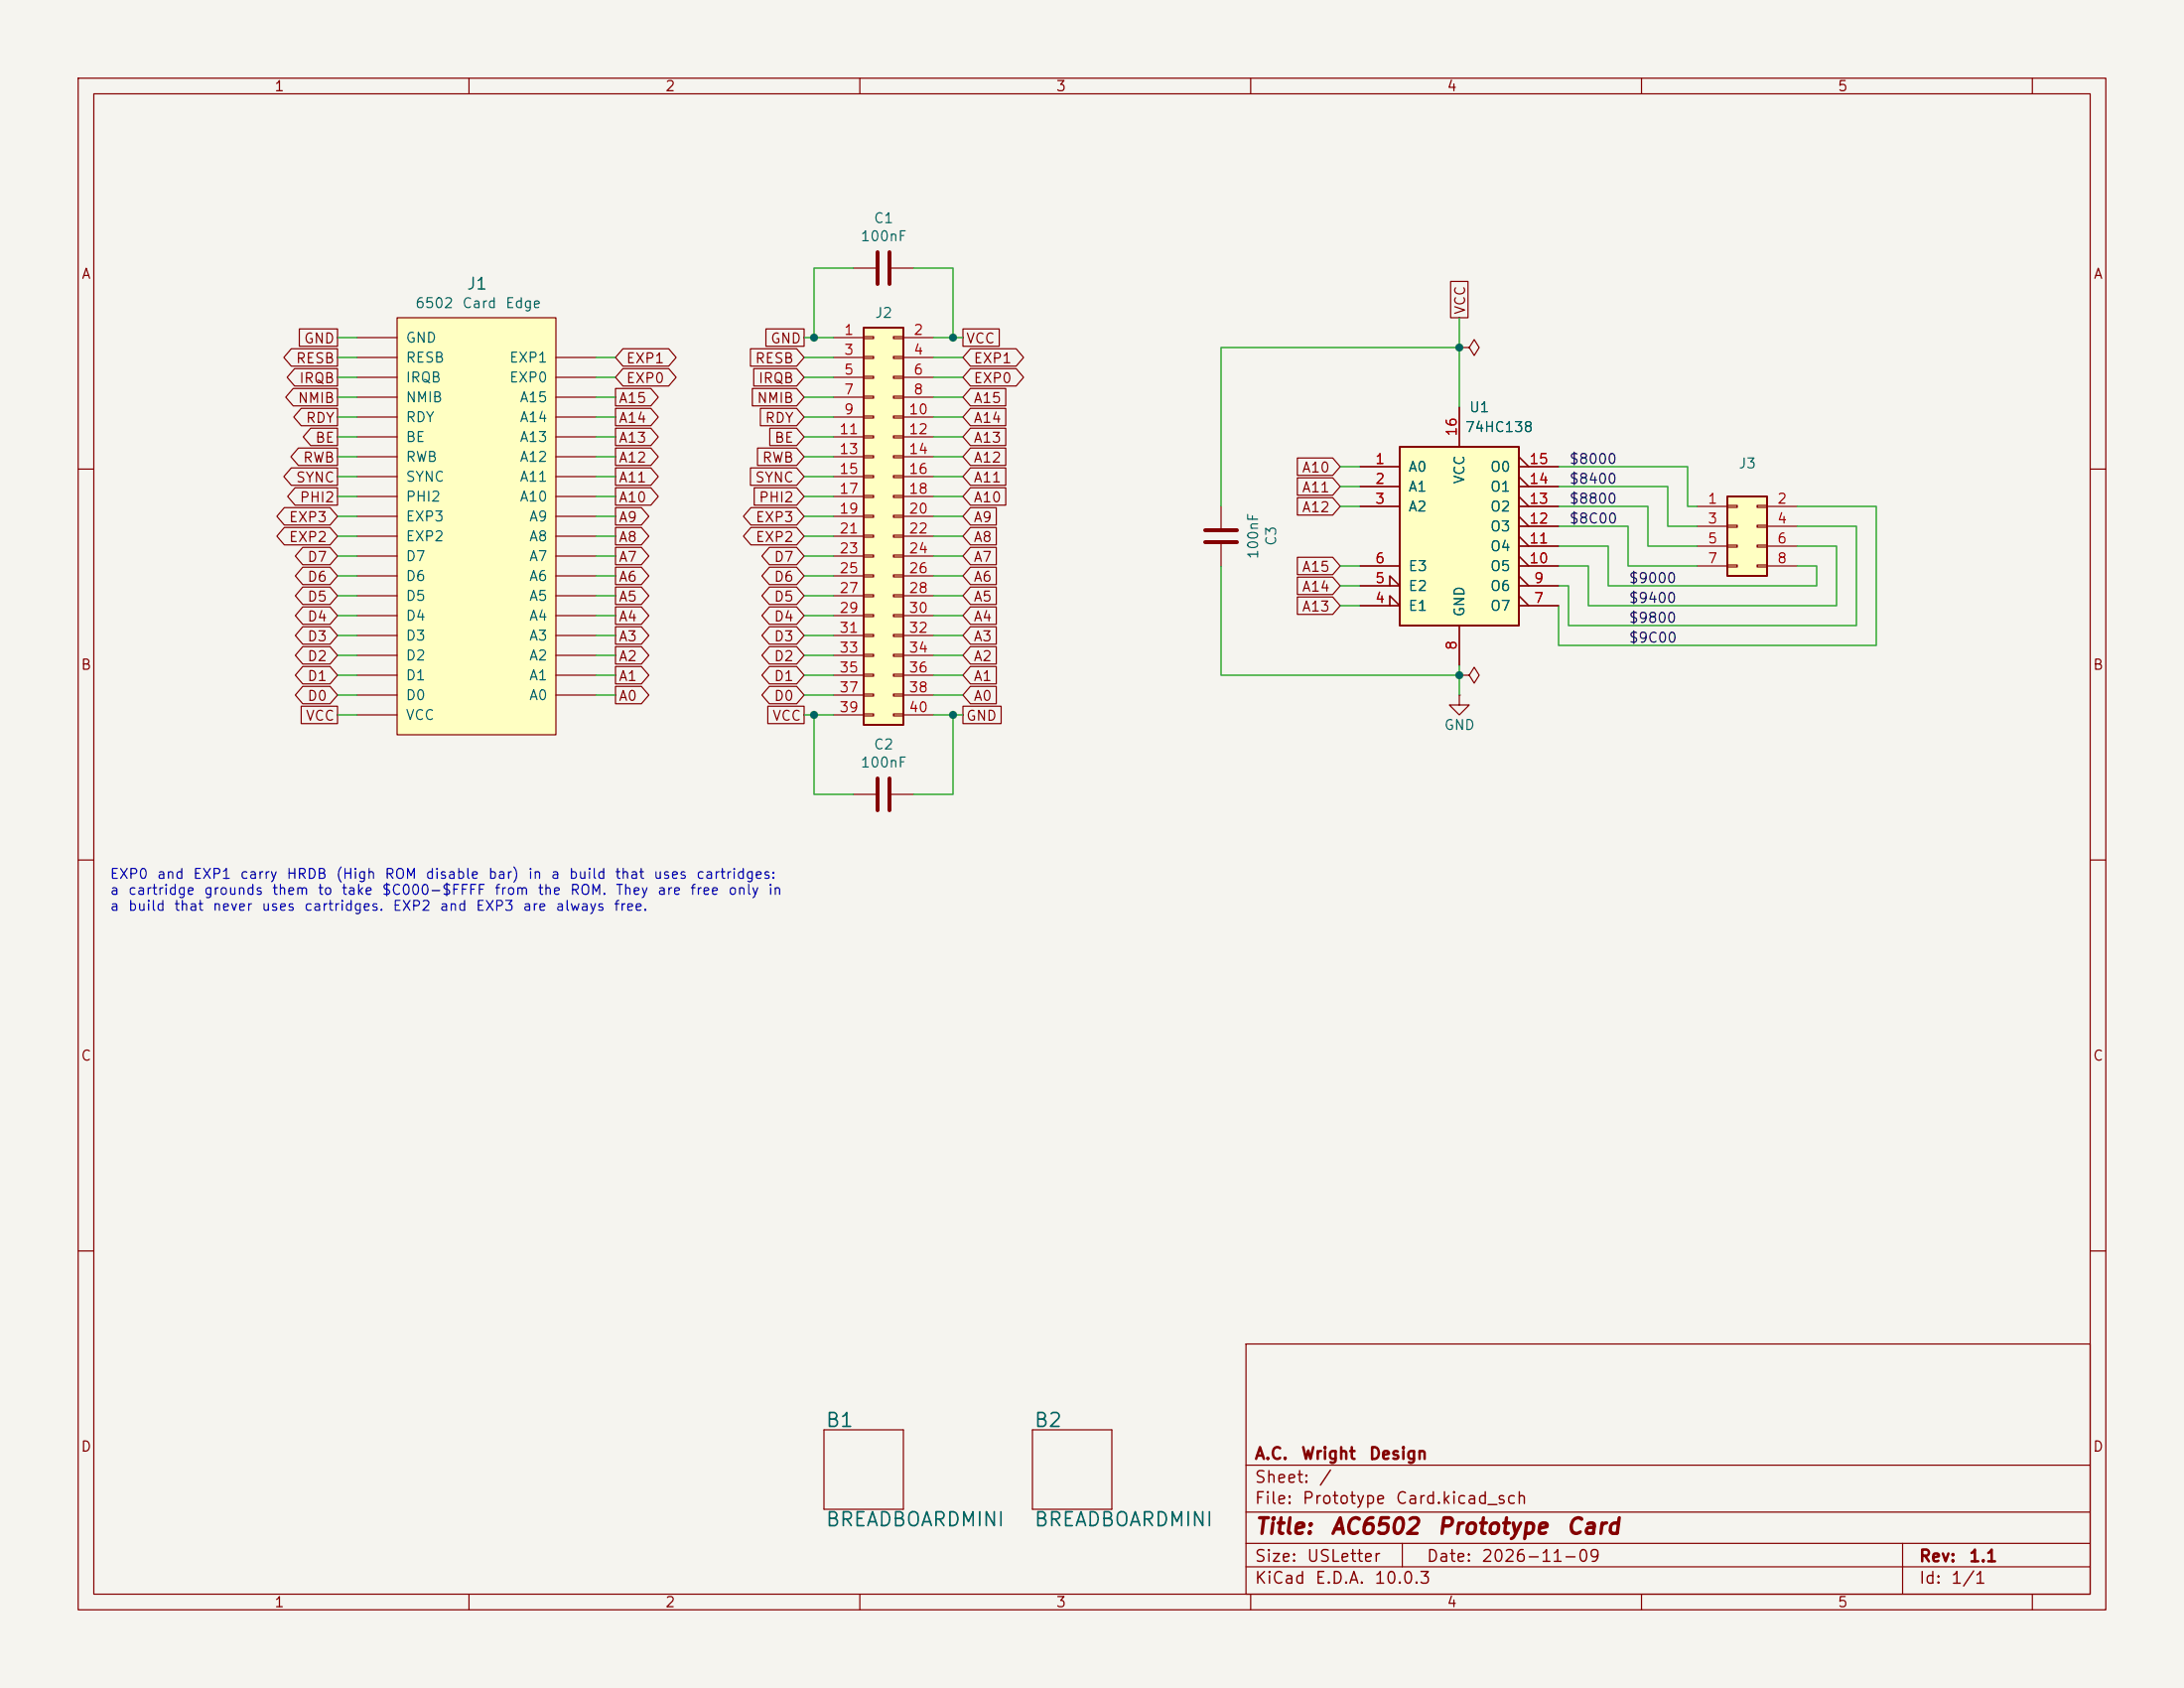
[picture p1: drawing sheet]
<svg xmlns="http://www.w3.org/2000/svg" width="279mm" height="216mm" viewBox="0 0 279 216" stroke-linecap="round" stroke-linejoin="round" font-family="sans-serif">
<path d="M0 0h279.4v215.9h-279.4z" fill="#f5f4ef" stroke="#f5f4ef" stroke-width=".13"/>
<g fill="none" stroke="#840000" stroke-width=".15">
<path d="M10 10h259.4v195.9h-259.4zM12 12h255.4v191.9h-255.4zM60 10v2M110 10v2M160 10v2M210 10v2M260 10v2M186.7 44.5h1.3l.6-1.1 .6 1.1-.6 1-.6-1M186.7 44.5h.1M10 60h2M156.2 64.8v2.8M156.2 69.6v2.8"/>
<path d="M267.4 60h2M10 110h2M109.2 101.6h2.8M114 101.6h2.8M267.4 110h2M10 160h2M159.4 171.9h108v32h-108zM267.4 160h2M105.4 182.9h10.2v10.1h-10.2zM132.1 182.9h10.1v10.1h-10.1zM159.4 197.4h108M159.4 193.4h108"/>
<path d="M159.4 187.4h108M179.4 197.4v3M243.4 197.4v6.5M60 203.9v2M110 203.9v2M159.4 200.4h108M160 203.9v2M210 203.9v2M260 203.9v2"/>
</g>
<path d="M154.2 67.8h4M154.2 69.3h4M112.3 99.6v4M113.8 99.6v4" fill="none" stroke="#840000" stroke-width=".51"/>
<path d="M50.8 40.6h20.3v53.4h-20.3z" fill="#ffffc2"/>
<g fill="none" stroke="#840000" stroke-width=".15">
<path d="M45.7 58.4h5.1M45.7 55.9h5.1M45.7 53.3h5.1M45.7 50.8h5.1M45.7 48.3h5.1M45.7 45.7h5.1M45.7 43.2h5.1M50.8 40.6h20.3v53.4h-20.3zM71.1 58.4h5.1M71.1 55.9h5.1M71.1 53.3h5.1M71.1 50.8h5.1"/>
<path d="M71.1 48.3h5.1M71.1 45.7h5.1M45.7 78.7h5.1M45.7 76.2h5.1M45.7 73.7h5.1M45.7 71.1h5.1M45.7 68.6h5.1M45.7 66h5.1M45.7 63.5h5.1M45.7 61h5.1M71.1 78.7h5.1M71.1 76.2h5.1"/>
<path d="M71.1 73.7h5.1M71.1 71.1h5.1M71.1 68.6h5.1M71.1 66h5.1M71.1 63.5h5.1M71.1 61h5.1M45.7 88.9h5.1M45.7 86.4h5.1M45.7 83.8h5.1M45.7 81.3h5.1M45.7 91.4h5.1M71.1 88.9h5.1"/>
<path d="M71.1 86.4h5.1M71.1 83.8h5.1M71.1 81.3h5.1"/>
</g>
<path d="M221 63.5h5.1v10.2h-5.1z" fill="#ffffc2"/>
<path d="M221 63.5h5.1v10.2h-5.1z" fill="none" stroke="#840000" stroke-width=".25"/>
<g fill="none" stroke="#840000" stroke-width=".15">
<path d="M217.2 64.8h3.8M217.2 67.3h3.8M217.2 69.9h3.8M217.2 72.4h3.8M221 64.6h1.2v.3h-1.2zM221 67.2h1.2v.2h-1.2zM221 69.7h1.2v.3h-1.2zM221 72.3h1.2v.2h-1.2zM224.8 64.6h1.3v.3h-1.3zM224.8 67.2h1.3v.2h-1.3zM224.8 69.7h1.3v.3h-1.3zM224.8 72.3h1.3v.2h-1.3z"/>
<path d="M226.1 64.8h3.8M226.1 67.3h3.8M226.1 69.9h3.8M226.1 72.4h3.8M186.7 88.9v1.3h1.3l-1.3 1.2-1.3-1.2h1.3M186.7 88.9h.1"/>
</g>
<path d="M179.1 57.2h15.2v22.8h-15.2z" fill="#ffffc2"/>
<path d="M179.1 57.2h15.2v22.8h-15.2z" fill="none" stroke="#840000" stroke-width=".25"/>
<g fill="none" stroke="#840000" stroke-width=".15">
<path d="M174 59.7h5.1M186.7 52.1v5.1M194.3 59.7h5.1M194.3 58.4l1.3 1.3M174 77.5h5.1l-1.3-1.3v1.3M174 74.9h5.1l-1.3-1.2v1.2M174 62.2h5.1M174 64.8h5.1M174 72.4h5.1M194.3 62.2h5.1M194.3 64.8h5.1M194.3 77.5h5.1"/>
<path d="M194.3 74.9h5.1M194.3 72.4h5.1M194.3 76.2l1.3 1.3M194.3 73.7l1.3 1.2M194.3 71.1l1.3 1.3M194.3 69.9h5.1M194.3 68.6l1.3 1.3M194.3 67.3h5.1M194.3 66l1.3 1.3M194.3 63.5l1.3 1.3M194.3 61l1.3 1.2M186.7 86.4h1.3l.6-1.1 .6 1.1-.6 1-.6-1"/>
<path d="M186.7 86.4h.1M186.7 80v5.1"/>
</g>
<path d="M110.5 41.9h5.1v50.8h-5.1z" fill="#ffffc2"/>
<path d="M110.5 41.9h5.1v50.8h-5.1z" fill="none" stroke="#840000" stroke-width=".25"/>
<g fill="none" stroke="#840000" stroke-width=".15">
<path d="M109.2 34.3h2.8M114 34.3h2.8M185.6 36h2.2v4.6h-2.2zM37.3 59.8h5.9v2.3h-5.9l-1-1.1zM37.3 44.6h5.9v2.2h-5.9l-1-1.1zM37.5 49.7h5.7v2.2h-5.7l-.9-1.1zM37.7 47.1h5.5v2.3h-5.5l-1-1.1zM38.2 57.3h5v2.2h-5l-1-1.1zM38.3 42.1h4.9v2.2h-4.9zM38.5 52.2h4.7v2.3h-4.7l-.9-1.2zM39.7 54.8h3.5v2.2h-3.5l-.9-1.1zM78.7 52.2h4.6l.9 1.1-.9 1.2h-4.6z"/>
<path d="M78.7 54.8h4.6l.9 1.1-.9 1.1h-4.6zM78.7 57.3h4.6l.9 1.1-.9 1.1h-4.6zM78.7 59.8h4.6l.9 1.2-.9 1.1h-4.6zM78.7 49.7h4.6l.9 1.1-.9 1.1h-4.6zM79.7 44.6h5.8l1 1.1-1 1.1h-5.8l-1-1.1zM79.7 47.1h5.8l1 1.2-1 1.1h-5.8l-1-1.1zM96 59.8h5.9l1 1.2-1 1.1h-5.9zM96 44.6h5.9l1 1.1-1 1.1h-5.9zM96.2 49.7h5.7l1 1.1-1 1.1h-5.7zM96.4 47.1h5.5l1 1.2-1 1.1h-5.5zM96.9 57.3h5l1 1.1-1 1.1h-5zM97.3 52.2h4.6l1 1.1-1 1.2h-4.6z"/>
<path d="M98 42.1h4.9v2.2h-4.9zM98.5 54.8h3.4l1 1.1-1 1.1h-3.4zM106.7 43.2h3.8M106.7 45.7h3.8M106.7 48.3h3.8M106.7 50.8h3.8M106.7 53.3h3.8M106.7 55.9h3.8M106.7 58.4h3.8M110.5 43.1h1.3v.2h-1.3zM110.5 45.6h1.3v.2h-1.3zM110.5 48.1h1.3v.3h-1.3z"/>
<path d="M110.5 50.7h1.3v.2h-1.3zM110.5 53.2h1.3v.3h-1.3zM110.5 55.8h1.3v.2h-1.3zM110.5 58.3h1.3v.2h-1.3zM114.3 43.1h1.3v.2h-1.3zM114.3 45.6h1.3v.2h-1.3zM114.3 48.1h1.3v.3h-1.3zM114.3 50.7h1.3v.2h-1.3zM114.3 53.2h1.3v.3h-1.3zM114.3 55.8h1.3v.2h-1.3zM114.3 58.3h1.3v.2h-1.3zM115.6 43.2h3.8"/>
<path d="M115.6 45.7h3.8M115.6 48.3h3.8M115.6 50.8h3.8M115.6 53.3h3.8M115.6 55.9h3.8M115.6 58.4h3.8M123.2 42.1h4.6v2.2h-4.6zM124.1 54.8h4.6v2.2h-4.6l-.9-1.1zM124.1 57.3h4.6v2.2h-4.6l-.9-1.1zM124.1 59.8h4.6v2.3h-4.6l-.9-1.1zM124.1 44.6h5.9l.9 1.1-.9 1.1h-5.9l-.9-1.1zM124.1 47.1h5.9l.9 1.2-.9 1.1h-5.9l-.9-1.1z"/>
<path d="M124.1 52.2h4.6v2.3h-4.6l-.9-1.2zM124.1 49.7h4.6v2.2h-4.6l-.9-1.1zM166 58.6h4.5l.9 1.1-.9 1.1h-4.5zM174 59.7h5.1M186.7 52.1v5.1M194.3 59.7h5.1M194.3 58.4l1.3 1.3M36.4 64.9h5.8l1 1.1-1 1.2h-5.8l-1-1.2zM36.4 67.5h5.8l1 1.1-1 1.1h-5.8l-1-1.1zM37.7 62.4h5.5v2.2h-5.5l-.9-1.1zM38.7 70h3.5l1 1.1-1 1.1h-3.5l-.9-1.1zM38.7 72.5h3.5l1 1.2-1 1.1h-3.5l-.9-1.1z"/>
<path d="M38.7 75.1h3.5l1 1.1-1 1.1h-3.5l-.9-1.1zM38.7 77.6h3.5l1 1.1-1 1.2h-3.5l-.9-1.2zM78.7 62.4h4.6l.9 1.1-.9 1.1h-4.6zM78.7 70h3.4l.9 1.1-.9 1.1h-3.4zM78.7 64.9h3.4l.9 1.1-.9 1.2h-3.4zM78.7 72.5h3.4l.9 1.2-.9 1.1h-3.4zM78.7 75.1h3.4l.9 1.1-.9 1.1h-3.4zM78.7 77.6h3.4l.9 1.1-.9 1.2h-3.4zM78.7 67.5h3.4l.9 1.1-.9 1.1h-3.4zM96.1 67.5h5.8l1 1.1-1 1.1h-5.8l-1-1.1zM96.1 64.9h5.8l1 1.1-1 1.2h-5.8l-1-1.2zM96.5 62.4h5.4l1 1.1-1 1.1h-5.4z"/>
<path d="M98.4 77.6h3.5l1 1.1-1 1.2h-3.5l-.9-1.2zM98.4 75.1h3.5l1 1.1-1 1.1h-3.5l-.9-1.1zM98.4 72.5h3.5l1 1.2-1 1.1h-3.5l-.9-1.1zM98.4 70h3.5l1 1.1-1 1.1h-3.5l-.9-1.1zM106.7 61h3.8M106.7 63.5h3.8M106.7 66h3.8M106.7 68.6h3.8M106.7 71.1h3.8M106.7 73.7h3.8M106.7 76.2h3.8M106.7 78.7h3.8"/>
<path d="M110.5 60.8h1.3v.3h-1.3zM110.5 63.4h1.3v.2h-1.3zM110.5 65.9h1.3v.3h-1.3zM110.5 68.5h1.3v.2h-1.3zM110.5 71h1.3v.2h-1.3zM110.5 73.5h1.3v.3h-1.3zM110.5 76.1h1.3v.2h-1.3zM110.5 78.6h1.3v.3h-1.3zM114.3 60.8h1.3v.3h-1.3zM114.3 63.4h1.3v.2h-1.3zM114.3 65.9h1.3v.3h-1.3zM114.3 68.5h1.3v.2h-1.3z"/>
<path d="M114.3 71h1.3v.2h-1.3zM114.3 73.5h1.3v.3h-1.3zM114.3 76.1h1.3v.2h-1.3zM114.3 78.6h1.3v.3h-1.3zM115.6 61h3.8M115.6 63.5h3.8M115.6 66h3.8M115.6 68.6h3.8M115.6 71.1h3.8M115.6 73.7h3.8M115.6 76.2h3.8M115.6 78.7h3.8"/>
<path d="M124.1 62.4h4.6v2.2h-4.6l-.9-1.1zM124.1 64.9h3.4v2.3h-3.4l-.9-1.2zM124.1 67.5h3.4v2.2h-3.4l-.9-1.1zM124.1 70h3.4v2.2h-3.4l-.9-1.1zM124.1 72.5h3.4v2.3h-3.4l-.9-1.1zM124.1 75.1h3.4v2.2h-3.4l-.9-1.1zM124.1 77.6h3.4v2.3h-3.4l-.9-1.2zM166 73.8h4.5l.9 1.1-.9 1.1h-4.5zM166 76.4h4.5l.9 1.1-.9 1.1h-4.5zM166 63.7h4.5l.9 1.1-.9 1.1h-4.5zM166 61.1h4.5l.9 1.1-.9 1.1h-4.5zM166 71.3h4.5l.9 1.1-.9 1.1h-4.5z"/>
<path d="M174 77.5h5.1l-1.3-1.3v1.3M174 74.9h5.1l-1.3-1.2v1.2M174 62.2h5.1M174 64.8h5.1M174 72.4h5.1M194.3 62.2h5.1M194.3 64.8h5.1M194.3 77.5h5.1M194.3 74.9h5.1M194.3 72.4h5.1M194.3 76.2l1.3 1.3M194.3 73.7l1.3 1.2"/>
<path d="M194.3 71.1l1.3 1.3M194.3 69.9h5.1M194.3 68.6l1.3 1.3M194.3 67.3h5.1M194.3 66l1.3 1.3M194.3 63.5l1.3 1.3M194.3 61l1.3 1.2M38.5 90.3h4.7v2.3h-4.7zM38.7 80.2h3.5l1 1.1-1 1.1h-3.5l-.9-1.1zM38.7 82.7h3.5l1 1.1-1 1.1h-3.5l-.9-1.1zM38.7 85.2h3.5l1 1.2-1 1.1h-3.5l-.9-1.1zM38.7 87.8h3.5l1 1.1-1 1.1h-3.5l-.9-1.1z"/>
<path d="M78.7 80.2h3.4l.9 1.1-.9 1.1h-3.4zM78.7 82.7h3.4l.9 1.1-.9 1.1h-3.4zM78.7 87.8h3.4l.9 1.1-.9 1.1h-3.4zM78.7 85.2h3.4l.9 1.2-.9 1.1h-3.4zM98.2 90.3h4.7v2.3h-4.7zM98.4 82.7h3.5l1 1.1-1 1.1h-3.5l-.9-1.1zM98.4 80.2h3.5l1 1.1-1 1.1h-3.5l-.9-1.1zM98.4 87.8h3.5l1 1.1-1 1.1h-3.5l-.9-1.1zM98.4 85.2h3.5l1 1.2-1 1.1h-3.5l-.9-1.1zM106.7 81.3h3.8M106.7 83.8h3.8M106.7 86.4h3.8"/>
<path d="M106.7 88.9h3.8M106.7 91.4h3.8M110.5 81.2h1.3v.2h-1.3zM110.5 83.7h1.3v.2h-1.3zM110.5 86.2h1.3v.3h-1.3zM110.5 88.8h1.3v.2h-1.3zM110.5 91.3h1.3v.3h-1.3zM114.3 81.2h1.3v.2h-1.3zM114.3 83.7h1.3v.2h-1.3zM114.3 86.2h1.3v.3h-1.3zM114.3 88.8h1.3v.2h-1.3zM114.3 91.3h1.3v.3h-1.3z"/>
<path d="M115.6 81.3h3.8M115.6 83.8h3.8M115.6 86.4h3.8M115.6 88.9h3.8M115.6 91.4h3.8M123.2 90.3h4.9v2.3h-4.9zM124.1 80.2h3.4v2.2h-3.4l-.9-1.1zM124.1 82.7h3.4v2.2h-3.4l-.9-1.1zM124.1 85.2h3.4v2.3h-3.4l-.9-1.1zM124.1 87.8h3.4v2.2h-3.4l-.9-1.1zM186.7 86.4h.1M186.7 80v5.1"/>
</g>
<path d="M112.3 32.3v4M113.8 32.3v4" fill="none" stroke="#840000" stroke-width=".51"/>
<g fill="none" stroke="#009600" stroke-width=".15">
<path d="M109.2 34.3h-5.1v8.9M116.8 34.3h5.1v8.9M43.2 48.3h2.5M43.2 45.7h2.5M43.2 55.9h2.5M43.2 53.3h2.5M43.2 50.8h2.5M43.2 58.4h2.5M43.2 43.2h2.5M76.2 48.3h2.5M76.2 45.7h2.5M76.2 55.9h2.5"/>
<path d="M76.2 53.3h2.5M76.2 50.8h2.5M76.2 58.4h2.5M102.9 48.3h3.8M102.9 45.7h3.8M102.9 55.9h3.8M102.9 53.3h3.8M102.9 50.8h3.8M102.9 58.4h3.8M102.9 43.2h3.8M119.4 48.3h3.8M119.4 45.7h3.8"/>
<path d="M119.4 55.9h3.8M119.4 53.3h3.8M119.4 50.8h3.8M119.4 58.4h3.8M119.4 43.2h3.8M171.4 59.7h2.6M186.7 44.5h-30.5v20.3M186.7 40.6v11.5M199.4 59.7h16.5v5.1h1.3M43.2 61h2.5M43.2 63.5h2.5M43.2 73.7h2.5"/>
<path d="M43.2 71.1h2.5M43.2 68.6h2.5M43.2 78.7h2.5M43.2 76.2h2.5M43.2 66h2.5M76.2 61h2.5M76.2 63.5h2.5M76.2 73.7h2.5M76.2 71.1h2.5M76.2 68.6h2.5M76.2 78.7h2.5M76.2 76.2h2.5"/>
<path d="M76.2 66h2.5M102.9 61h3.8M102.9 63.5h3.8M102.9 73.7h3.8M102.9 71.1h3.8M102.9 68.6h3.8M102.9 78.7h3.8M102.9 76.2h3.8M102.9 66h3.8M119.4 61h3.8M119.4 63.5h3.8M119.4 73.7h3.8"/>
<path d="M119.4 71.1h3.8M119.4 68.6h3.8M119.4 78.7h3.8M119.4 76.2h3.8M119.4 66h3.8M156.2 72.4v14h30.5M171.4 62.2h2.6M171.4 64.8h2.6M171.4 74.9h2.6M171.4 77.5h2.6M171.4 72.4h2.6M199.4 62.2h14v5.1h3.8"/>
<path d="M199.4 64.8h11.4v5.1h6.4M199.4 67.3h8.9v5.1h8.9M199.4 69.9h6.3v5h26.7v-2.5h-2.5M229.9 67.3h7.6v12.7h-36.8v-5.1h-1.3M229.9 64.8h10.1v17.8h-40.6v-5.1M229.9 69.9h5v7.6h-31.7v-5.1h-3.8M43.2 81.3h2.5M43.2 91.4h2.5M43.2 88.9h2.5M43.2 86.4h2.5M43.2 83.8h2.5M76.2 81.3h2.5"/>
<path d="M76.2 88.9h2.5M76.2 86.4h2.5M76.2 83.8h2.5M102.9 81.3h3.8M102.9 91.4h3.8M102.9 88.9h3.8M102.9 86.4h3.8M102.9 83.8h3.8M104.1 91.4v10.2h5.1M119.4 81.3h3.8M119.4 91.4h3.8M119.4 88.9h3.8"/>
<path d="M119.4 86.4h3.8M119.4 83.8h3.8M121.9 91.4v10.2h-5.1M186.7 85.1v3.8"/>
</g>
<g fill="#009600" stroke="#009600" stroke-width=".13">
<circle cx="186.7" cy="44.5" r=".46"/>
<circle cx="186.7" cy="86.4" r=".46"/>
<circle cx="104.1" cy="91.4" r=".46"/>
<circle cx="121.9" cy="91.4" r=".46"/>
<circle cx="104.1" cy="43.2" r=".46"/>
<circle cx="121.9" cy="43.2" r=".46"/>
</g>
<g font-size="2" fill="#840000">
<text x="160.4" y="196.7">Title:</text>
<text x="170.1" y="196.7">AC6502</text>
<text x="183.7" y="196.7">Prototype</text>
<text x="200.2" y="196.7">Card</text>
</g>
<g font-size="1.8" fill="#006464">
<text x="105.5" y="183">B1</text>
<text x="132.2" y="183">B2</text>
<text x="105.5" y="195.7">BREADBOARDMINI</text>
<text x="132.2" y="195.7">BREADBOARDMINI</text>
</g>
<text font-size="1.5" fill="#006464" x="59.6" y="37.4">J1</text>
<g font-size="1.5" fill="#840000">
<text x="160.4" y="190">Sheet:</text>
<text x="160.4" y="187">A.C.</text>
<text x="166.4" y="187">Wright</text>
<text x="168.6" y="190">/</text>
<text x="175" y="187">Design</text>
<text x="160.4" y="192.7">File:</text>
<text x="166.5" y="192.7">Prototype</text>
<text x="178.4" y="192.7">Card.kicad_sch</text>
<text x="160.4" y="202.9">KiCad</text>
<text x="160.4" y="200.1">Size:</text>
<text x="167.1" y="200.1">USLetter</text>
<text x="168.1" y="202.9">E.D.A.</text>
<text x="175.7" y="202.9">10.0.3</text>
<text x="182.4" y="200.1">Date:</text>
<text x="189.4" y="200.1">2026-11-09</text>
<text x="245.4" y="200.1">Rev:</text>
<text x="245.4" y="202.9">Id:</text>
<text x="249.5" y="202.9">1/1</text>
<text x="251.8" y="200.1">1.1</text>
</g>
<g font-size="1.3" fill="#840000">
<text x="35" y="12">1</text>
<text x="85" y="12">2</text>
<text x="135" y="12">3</text>
<text x="185" y="12">4</text>
<text x="235" y="12">5</text>
<text x="10.3" y="36">A</text>
<text x="267.7" y="36">A</text>
<text x="187.8" y="40.3" transform="rotate(-90 187.8 40.3)">VCC</text>
<text x="37.8" y="46.8">RESB</text>
<text x="38.8" y="44.2">GND</text>
<text x="80" y="46.8">EXP1</text>
<text x="96.5" y="46.8">RESB</text>
<text x="98.5" y="44.2">GND</text>
<text x="123.5" y="44.2">VCC</text>
<text x="124.5" y="46.8">EXP1</text>
<text x="38" y="51.9">NMIB</text>
<text x="38.2" y="49.3">IRQB</text>
<text x="79.1" y="51.9">A15</text>
<text x="80" y="49.3">EXP0</text>
<text x="96.7" y="51.9">NMIB</text>
<text x="96.9" y="49.3">IRQB</text>
<text x="124.5" y="49.3">EXP0</text>
<text x="124.5" y="51.9">A15</text>
<text x="38.7" y="59.5">RWB</text>
<text x="39" y="54.4">RDY</text>
<text x="40.2" y="56.9">BE</text>
<text x="79.1" y="54.4">A14</text>
<text x="79.1" y="56.9">A13</text>
<text x="79.1" y="59.5">A12</text>
<text x="97.4" y="59.5">RWB</text>
<text x="97.8" y="54.4">RDY</text>
<text x="99" y="56.9">BE</text>
<text x="124.5" y="56.9">A13</text>
<text x="124.5" y="59.5">A12</text>
<text x="124.5" y="54.4">A14</text>
<text x="37.8" y="62">SYNC</text>
<text x="38.2" y="64.6">PHI2</text>
<text x="79.1" y="64.6">A10</text>
<text x="79.1" y="62">A11</text>
<text x="96.5" y="62">SYNC</text>
<text x="97" y="64.6">PHI2</text>
<text x="124.5" y="62">A11</text>
<text x="124.5" y="64.6">A10</text>
<text x="166.5" y="65.8">A12</text>
<text x="166.5" y="60.8">A10</text>
<text x="166.5" y="63.3">A11</text>
<text x="36.9" y="67.1">EXP3</text>
<text x="36.9" y="69.6">EXP2</text>
<text x="79.1" y="67.1">A9</text>
<text x="79.1" y="69.6">A8</text>
<text x="96.6" y="69.6">EXP2</text>
<text x="96.6" y="67.1">EXP3</text>
<text x="124.5" y="67.1">A9</text>
<text x="124.5" y="69.6">A8</text>
<text x="39.2" y="72.2">D7</text>
<text x="39.2" y="74.7">D6</text>
<text x="39.2" y="77.3">D5</text>
<text x="79.1" y="72.2">A7</text>
<text x="79.1" y="74.7">A6</text>
<text x="79.1" y="77.3">A5</text>
<text x="98.9" y="77.3">D5</text>
<text x="98.9" y="74.7">D6</text>
<text x="98.9" y="72.2">D7</text>
<text x="124.5" y="72.2">A7</text>
<text x="124.5" y="74.7">A6</text>
<text x="124.5" y="77.3">A5</text>
<text x="166.5" y="76">A14</text>
<text x="166.5" y="73.5">A15</text>
<text x="39.2" y="79.8">D4</text>
<text x="39.2" y="82.3">D3</text>
<text x="79.1" y="79.8">A4</text>
<text x="79.1" y="82.3">A3</text>
<text x="98.9" y="82.3">D3</text>
<text x="98.9" y="79.8">D4</text>
<text x="124.5" y="82.3">A3</text>
<text x="124.5" y="79.8">A4</text>
<text x="166.5" y="78.5">A13</text>
<text x="10.3" y="86">B</text>
<text x="39.2" y="84.9">D2</text>
<text x="39.2" y="87.4">D1</text>
<text x="39.2" y="90">D0</text>
<text x="79.1" y="84.9">A2</text>
<text x="79.1" y="90">A0</text>
<text x="79.1" y="87.4">A1</text>
<text x="98.9" y="84.9">D2</text>
<text x="98.9" y="90">D0</text>
<text x="98.9" y="87.4">D1</text>
<text x="124.5" y="84.9">A2</text>
<text x="124.5" y="87.4">A1</text>
<text x="124.5" y="90">A0</text>
<text x="267.7" y="86">B</text>
<text x="39" y="92.5">VCC</text>
<text x="98.7" y="92.5">VCC</text>
<text x="123.5" y="92.5">GND</text>
<text x="10.3" y="136">C</text>
<text x="267.7" y="136">C</text>
<text x="10.3" y="186">D</text>
<text x="267.7" y="186">D</text>
<text x="35" y="205.9">1</text>
<text x="85" y="205.9">2</text>
<text x="135" y="205.9">3</text>
<text x="185" y="205.9">4</text>
<text x="235" y="205.9">5</text>
</g>
<g font-size="1.3" fill="#006464">
<text x="111.7" y="28.9">C1</text>
<text x="110" y="31.2">100nF</text>
<text x="53" y="39.7">6502</text>
<text x="59" y="39.7">Card</text>
<text x="64.6" y="39.7">Edge</text>
<text x="111.8" y="41">J2</text>
<text x="51.8" y="44.2">GND</text>
<text x="51.8" y="46.7">RESB</text>
<text x="65.1" y="46.7">EXP1</text>
<text x="51.8" y="49.2">IRQB</text>
<text x="51.8" y="51.8">NMIB</text>
<text x="65.1" y="49.2">EXP0</text>
<text x="66.4" y="51.8">A15</text>
<text x="187.9" y="53">U1</text>
<text x="51.8" y="56.9">BE</text>
<text x="51.8" y="54.3">RDY</text>
<text x="51.8" y="59.4">RWB</text>
<text x="66.4" y="59.4">A12</text>
<text x="66.4" y="56.9">A13</text>
<text x="66.4" y="54.3">A14</text>
<text x="187.3" y="55.6">74HC138</text>
<text x="51.8" y="64.5">PHI2</text>
<text x="51.8" y="61.9">SYNC</text>
<text x="66.4" y="64.5">A10</text>
<text x="66.4" y="61.9">A11</text>
<text x="180.1" y="60.7">A0</text>
<text x="180.1" y="63.2">A1</text>
<text x="180.1" y="65.7">A2</text>
<text x="187.7" y="62" transform="rotate(-90 187.7 62)">VCC</text>
<text x="190.6" y="65.7">O2</text>
<text x="190.6" y="63.2">O1</text>
<text x="190.6" y="60.7">O0</text>
<text x="222.3" y="60.2">J3</text>
<text x="51.8" y="69.6">EXP2</text>
<text x="51.8" y="67">EXP3</text>
<text x="67.6" y="69.6">A8</text>
<text x="67.6" y="67">A9</text>
<text x="161.3" y="71.6" transform="rotate(-90 161.3 71.6)">100nF</text>
<text x="163.6" y="69.9" transform="rotate(-90 163.6 69.9)">C3</text>
<text x="190.6" y="70.8">O4</text>
<text x="190.6" y="68.3">O3</text>
<text x="51.8" y="77.2">D5</text>
<text x="51.8" y="74.6">D6</text>
<text x="51.8" y="72.1">D7</text>
<text x="67.6" y="77.2">A5</text>
<text x="67.6" y="74.6">A6</text>
<text x="67.6" y="72.1">A7</text>
<text x="180.1" y="75.9">E2</text>
<text x="180.1" y="73.4">E3</text>
<text x="190.6" y="75.9">O6</text>
<text x="190.6" y="73.4">O5</text>
<text x="51.8" y="82.3">D3</text>
<text x="51.8" y="79.7">D4</text>
<text x="67.6" y="82.3">A3</text>
<text x="67.6" y="79.7">A4</text>
<text x="180.1" y="78.4">E1</text>
<text x="187.7" y="79" transform="rotate(-90 187.7 79)">GND</text>
<text x="190.6" y="78.4">O7</text>
<text x="51.8" y="89.9">D0</text>
<text x="51.8" y="87.3">D1</text>
<text x="51.8" y="84.8">D2</text>
<text x="67.6" y="89.9">A0</text>
<text x="67.6" y="87.3">A1</text>
<text x="67.6" y="84.8">A2</text>
<text x="51.8" y="92.4">VCC</text>
<text x="184.7" y="93.7">GND</text>
<text x="110" y="98.5">100nF</text>
<text x="111.7" y="96.2">C2</text>
</g>
<g font-size="1.3" fill="#a90000">
<text x="107.9" y="43.2">1</text>
<text x="107.9" y="45.7">3</text>
<text x="116.8" y="43.2">2</text>
<text x="116.8" y="45.7">4</text>
<text x="107.9" y="48.2">5</text>
<text x="107.9" y="50.8">7</text>
<text x="107.9" y="53.3">9</text>
<text x="116.2" y="53.3">10</text>
<text x="116.8" y="48.2">6</text>
<text x="116.8" y="50.8">8</text>
<text x="107.3" y="55.9">11</text>
<text x="107.3" y="58.4">13</text>
<text x="116.2" y="55.9">12</text>
<text x="116.2" y="58.4">14</text>
<text x="175.8" y="59.7">1</text>
<text x="186.7" y="55.9" transform="rotate(-90 186.7 55.9)">16</text>
<text x="195.5" y="59.7">15</text>
<text x="107.3" y="60.9">15</text>
<text x="107.3" y="63.5">17</text>
<text x="116.2" y="60.9">16</text>
<text x="116.2" y="63.5">18</text>
<text x="175.8" y="62.2">2</text>
<text x="175.8" y="64.7">3</text>
<text x="195.5" y="64.7">13</text>
<text x="195.5" y="62.2">14</text>
<text x="218.4" y="64.7">1</text>
<text x="227.3" y="64.7">2</text>
<text x="107.3" y="66">19</text>
<text x="107.3" y="68.6">21</text>
<text x="107.3" y="71.1">23</text>
<text x="116.2" y="66">20</text>
<text x="116.2" y="68.6">22</text>
<text x="116.2" y="71.1">24</text>
<text x="195.5" y="69.8">11</text>
<text x="195.5" y="67.3">12</text>
<text x="218.4" y="67.3">3</text>
<text x="218.4" y="69.8">5</text>
<text x="227.3" y="67.3">4</text>
<text x="227.3" y="69.8">6</text>
<text x="107.3" y="73.6">25</text>
<text x="107.3" y="76.2">27</text>
<text x="116.2" y="73.6">26</text>
<text x="116.2" y="76.2">28</text>
<text x="175.8" y="77.4">4</text>
<text x="175.8" y="74.9">5</text>
<text x="175.8" y="72.4">6</text>
<text x="195.5" y="72.4">10</text>
<text x="196.1" y="77.4">7</text>
<text x="196.1" y="74.9">9</text>
<text x="218.4" y="72.4">7</text>
<text x="227.3" y="72.4">8</text>
<text x="107.3" y="78.7">29</text>
<text x="107.3" y="81.3">31</text>
<text x="107.3" y="83.8">33</text>
<text x="116.2" y="78.7">30</text>
<text x="116.2" y="81.3">32</text>
<text x="116.2" y="83.8">34</text>
<text x="186.7" y="83.3" transform="rotate(-90 186.7 83.3)">8</text>
<text x="107.3" y="86.3">35</text>
<text x="107.3" y="88.9">37</text>
<text x="116.2" y="86.3">36</text>
<text x="116.2" y="88.9">38</text>
<text x="107.3" y="91.4">39</text>
<text x="116.2" y="91.4">40</text>
</g>
<g font-size="1.3" fill="#0f0f0f">
<text x="200.7" y="59.7">$8000</text>
<text x="200.7" y="64.7">$8800</text>
<text x="200.7" y="62.2">$8400</text>
<text x="200.7" y="67.3">$8C00</text>
<text x="208.3" y="77.4">$9400</text>
<text x="208.3" y="74.9">$9000</text>
<text x="208.3" y="82.5">$9C00</text>
<text x="208.3" y="80">$9800</text>
</g>
<g font-size="1.3" fill="#0000c2">
<text x="14" y="112.7">EXP0</text>
<text x="20" y="112.7">and</text>
<text x="24.6" y="112.7">EXP1</text>
<text x="30.6" y="112.7">carry</text>
<text x="36.6" y="112.7">HRDB</text>
<text x="42.9" y="112.7">(High</text>
<text x="49.1" y="112.7">ROM</text>
<text x="54.3" y="112.7">disable</text>
<text x="62.3" y="112.7">bar)</text>
<text x="67.4" y="112.7">in</text>
<text x="70.4" y="112.7">a</text>
<text x="72.7" y="112.7">build</text>
<text x="78.6" y="112.7">that</text>
<text x="83.5" y="112.7">uses</text>
<text x="89" y="112.7">cartridges:</text>
<text x="14" y="114.8">a</text>
<text x="14" y="116.8">a</text>
<text x="16.3" y="114.8">cartridge</text>
<text x="16.3" y="116.8">build</text>
<text x="22.2" y="116.8">that</text>
<text x="26" y="114.8">grounds</text>
<text x="27.1" y="116.8">never</text>
<text x="33.3" y="116.8">uses</text>
<text x="34.7" y="114.8">them</text>
<text x="38.8" y="116.8">cartridges.</text>
<text x="40.5" y="114.8">to</text>
<text x="43.6" y="114.8">take</text>
<text x="48.8" y="114.8">$C000-$FFFF</text>
<text x="50.1" y="116.8">EXP2</text>
<text x="56.2" y="116.8">and</text>
<text x="60.8" y="116.8">EXP3</text>
<text x="63.2" y="114.8">from</text>
<text x="66.8" y="116.8">are</text>
<text x="68.7" y="114.8">the</text>
<text x="71" y="116.8">always</text>
<text x="72.8" y="114.8">ROM.</text>
<text x="78.4" y="116.8">free.</text>
<text x="78.7" y="114.8">They</text>
<text x="84" y="114.8">are</text>
<text x="88.2" y="114.8">free</text>
<text x="93.1" y="114.8">only</text>
<text x="98.2" y="114.8">in</text>
</g>
</svg>
